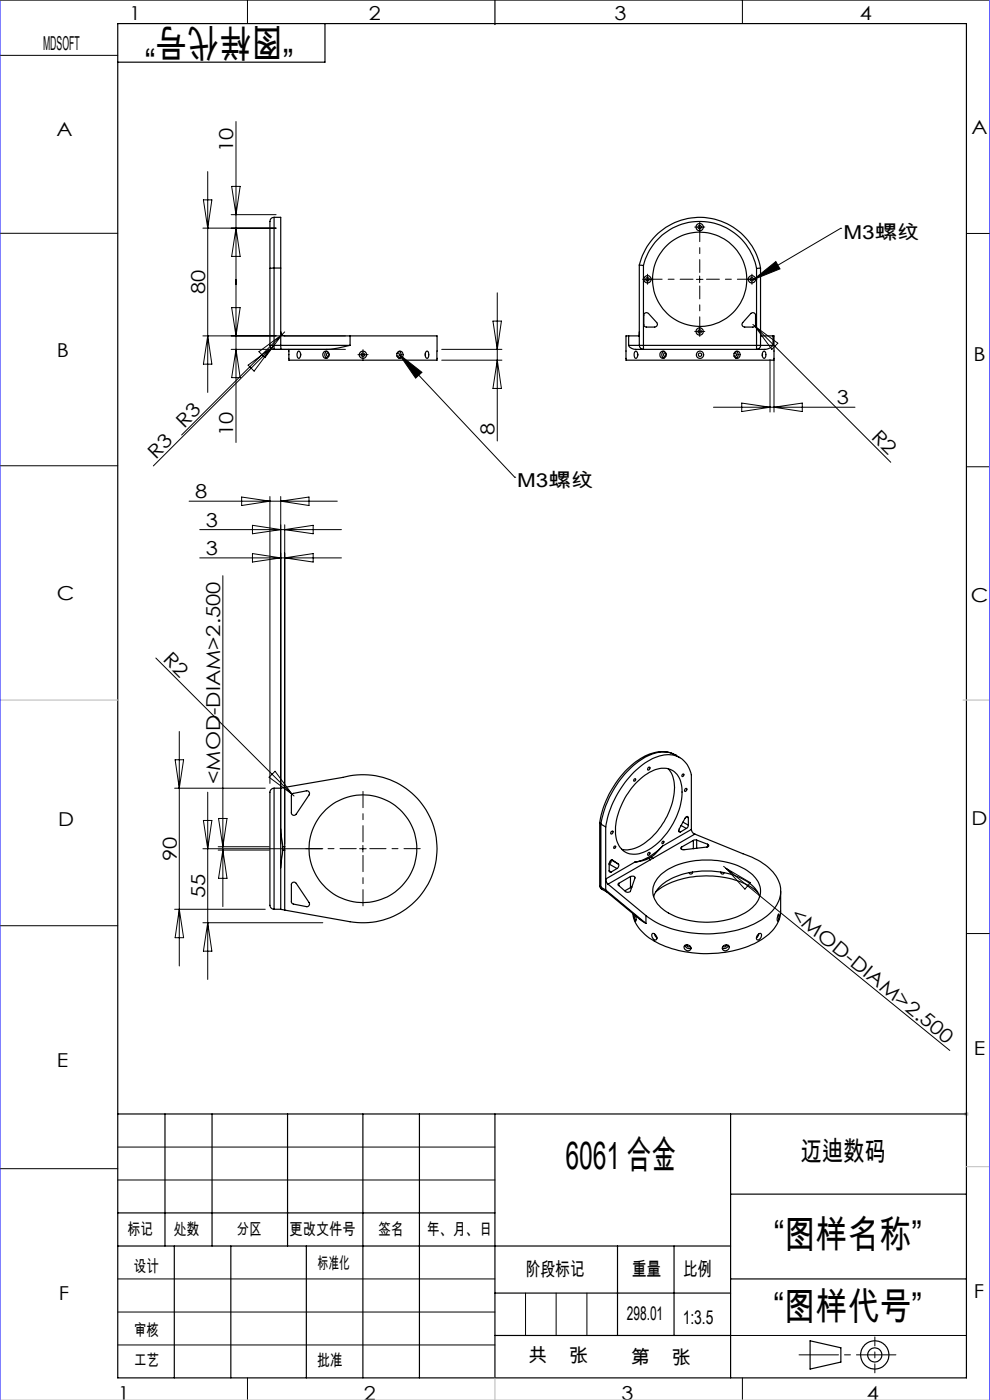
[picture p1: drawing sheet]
<svg xmlns="http://www.w3.org/2000/svg" width="210mm" height="297mm" viewBox="0 0 210 297" stroke-linecap="round" stroke-linejoin="round" font-family="sans-serif">
<g fill="none" stroke="#000" stroke-width=".21">
<path d="M0 0h210M0 11.7h25M52.5 0v5M157.5 0v5M44.1 36.4v46.9M49.1 39.5h1.8l-.8 6zM50.1 25.8v68.1M0 49.5h25M43 48.4h15.6M43.1 42.4h1.8l-.8 6zM49 45.5h9.6M50.1 48.4l.8 6h-1.8z"/>
<path d="M136.6 59.3h1.4M137.3 58.6v1.4M147.7 59.3h1.4M147.7 48.2h1.4M148.4 47.5v1.4M148.4 58.6v1.4M158.8 59.3h1.4M159.5 58.6v1.4M159.8 59.3l4.8-3.8 .9 1.5zM178.3 48.4h.1M178.3 48.4l-18.5 10.9M205 49.5h5"/>
<path d="M43 71.3h30.3M44.1 71.3l.8 6h-1.8zM49 74.1h24.3M49.1 65.3h1.8l-.8 6zM50.1 74.1l.8 6h-1.8zM52.6 77.5l4.9-3.6-3.6 4.8zM54.9 74.6l4.9-3.6-3.6 4.9zM57.5 73.9l-25 24.9M58.1 73.3l-.6 .6M60.4 70.4l-21.9 21.9M76.3 75.2h1.4M77 74.5v1.5"/>
<path d="M84.7 75.2l24.5 26M84.7 75.2l4.8 3.8-1.3 1.2zM93.7 76.4h12.8M93.7 74.1h12.8M104.6 68.1h1.8l-.9 6zM105.5 62.1v31.5M105.5 76.4l.9 6h-1.8zM147.7 70.3h1.4M148.4 69.6v1.4M159.7 68.8l.4 .4M160.1 69.2l28.8 28.9M160.1 69.2l4.9 3.6-1.3 1.3z"/>
<path d="M163.3 76.3v11.1M164.2 76.3v11.1M0 98.8h25M151.3 86.4h30.1M157.3 85.5l6 .9-6 .9zM164.2 86.4l6-.9v1.8zM205 99h5M40.1 106.3h31.4M42.4 118.4h30M42.4 112.4h30M51.3 105.4l6 .9-6 .9zM53.6 117.4l5.9 1-5.9 .8z"/>
<path d="M53.6 111.4l5.9 1-5.9 .8zM57.3 105.3v60.9M59.5 105.3v73.8M59.5 106.3l6-.9v1.8zM60.4 111.3v67.8M60.4 118.4l6-1v1.8zM60.4 112.4l6-1v1.8zM109.2 101.2h.1M33.1 139.6l28.8 28.9M47.3 122.1v70.2M38 155.2v49.7M37 167.2h19.3"/>
<path d="M37.1 161.2h1.8l-.9 6zM43.1 174.1h1.8l-.8 6zM44.1 168.1v39.7M46.3 179.6h10.8M46.4 173.6h1.8l-.9 6zM57.1 164.9l1.2-1.3 3.6 4.9zM61.9 168.5l.5 .4M77 179.3v1.5M0 196.4h25M37 192.9h19.3M38 192.9l.9 6h-1.8zM43 180.1h25.5"/>
<path d="M43 195.8h25.5M44.1 195.8l.8 6h-1.8zM46.3 180.3h10.8M47.3 180.3l.9 6h-1.8zM76.3 180.1h1.4M153.5 183.8l.5 .4M154 184.2l47.5 38.6M154 184.2l5.2 3.1-1.2 1.3zM205 198h5M0 247.9h25M25 243.3h80M25 250.3h80"/>
<path d="M25 278.3h80M25 271.3h80M111.5 274.3v9M118 274.3v9M124.5 274.3v9M25 285.3h80M52.5 292.3v4.7M155 283.3h50M157.5 292.3v4.7"/>
</g>
<g fill="none" stroke="#000" stroke-width=".25">
<path d="M25 5h180v287.3h-180zM68.9 5v8.2h-43.9M105 0v5.2M57.3 56.9v16.4M58.1 46.1a1.26 1.26 0 0 0-.8 1.7v9.1M58.1 56.9h-.8M58.1 46.1h1.4v10.8M58.1 46.1v10.8M58.1 56.9h1.4M58.1 56.9v16.4M59.5 56.9l.1 17.2M135.6 56.2a13.1 13.1 0 0 1 13.1-10.1 13.1 13.1 0 0 1 12.6 10.8"/>
<path d="M135.6 56.2l.9 .1M135.6 56.2v17.1M136.5 56.3a12.3 12.3 0 0 1 12.2-9.3 12.3 12.3 0 0 1 11.8 9.9M136.5 56.3v17M160.5 56.9v16.4M161.3 56.9h-.8M161.3 56.9v16.4M57.3 73.3h.8M57.3 73.3a.84 .84 0 0 0 .8 .8M58.1 73.3v.8M58.1 73.3h16.2M59.5 70.4a.84 .84 0 0 0 .9 .9h13.9"/>
<path d="M63.1 74.6l.3-.1a.92 .92 0 0 1-.1 1.5l-.3-.7zM63.7 75v.5M68.7 74.6a.72 .72 0 0 1 1.1 .7 .72 .72 0 0 1-1.1 .5l-.2-.2a.79 .79 0 0 1 .2-1zM69.4 74.5a.84 .84 0 0 0-.1 1.5M69.7 75a.32 .32 0 0 0-.5 .3 .32 .32 0 0 0 .5 .2M74.3 71.3h18.4v5.1h-31.4v-2.3M74.3 73.3l-4.2 .8h-12M74.3 71.3v2M84.2 75a.34 .34 0 0 1 .5 .2 .34 .34 0 0 1-.5 .3M84.6 74.5a.8 .8 0 0 1 .5 .8 .8 .8 0 0 1-.5 .7M90.2 75v.5M90.5 74.5h.1a1 1 0 0 1 0 1.5 1.06 1.06 0 0 1-.1-1.5z"/>
<path d="M133.3 73.3h.1a1.33 1.33 0 0 0 1.4 .8h27.4l1.1-.3 .7-.5M133.3 71.3h-.5v5.1h31.4v-5.1h-.2M133.3 73.3h2.3M133.3 71.3v2M134.8 74.5a.79 .79 0 0 1 .3 1.4l-.1 .1a.9 .9 0 0 1-.2-1.5zM135.3 75v.5M135.6 73.3a.73 .73 0 0 0 .9 .7v-.7M135.6 73.3h.9M135.6 70.4l-.1 .9h-2.2M136.5 73.3h24M136.7 66.5l.4-.2 .4 .2 1.8 1.9a.59 .59 0 0 1-.4 1h-1.8a.54 .54 0 0 1-.5-.6v-2.1zM140.2 74.6a.7 .7 0 0 1 1.1 .7 .7 .7 0 0 1-1.1 .5l-.2-.7z"/>
<path d="M140.9 74.5a.81 .81 0 0 0-.5 .7 .81 .81 0 0 0 .4 .8M141.3 75a.32 .32 0 0 0-.5 .3 .32 .32 0 0 0 .5 .2M155.7 75a.33 .33 0 0 1 .5 .2 .33 .33 0 0 1-.5 .3M155.9 74.6a.7 .7 0 0 1 1.1 .7 .7 .7 0 0 1-1.1 .5l-.2-.7zM156.1 74.5a.8 .8 0 0 1 .5 .8 .8 .8 0 0 1-.5 .7M159.3 66.5a.58 .58 0 0 1 .6-.1 .58 .58 0 0 1 .4 .5v1.9a.54 .54 0 0 1-.6 .6h-1.7a.57 .57 0 0 1-.5-.4 .57 .57 0 0 1 .1-.6zM160.5 73.3v.7a.7 .7 0 0 0 .8-.7M160.5 73.3h.8M161.3 70.4l.2 .9h2.5M161.3 73.3h2.7M161.7 75v.5M162 74.5h.1a.97 .97 0 0 1-.1 1.5 1.02 1.02 0 0 1 0-1.5z"/>
<path d="M164 71.3v2M58.1 167.2v25.7M58.1 167.2a1.13 1.13 0 0 0-.8 1.5v22.2a2.3 2.3 0 0 0 .3 1.8l.5 .2M58.1 167.2h1.4M59.5 167.2v25.7M59.5 175.9l.5 3.7M60 179.6v.7M60 179.6h.4M60.4 167l-.9 .2M60.4 179.6v.7M60.4 167l12.3-2.1a15.7 15.7 0 0 1 20 14.4 15.7 15.7 0 0 1-18.4 16.2l-13.9-2.4M60.4 167v12.6"/>
<path d="M61.9 168.5l.4-.2 2.7-.5a.56 .56 0 0 1 .6 .2 .56 .56 0 0 1-.1 .7l-2.7 4a.56 .56 0 0 1-.6 .2 .56 .56 0 0 1-.4-.5zM127.2 174.5v13.4M127.2 174.5l.3 .3M127.5 174.8l1 .6M127.5 174.8v13.4M128.5 175.4a20.6 20.6 0 0 1 9.9-14.5 5.8 5.8 0 0 1 6.5 .4 5.8 5.8 0 0 1 1.7 3.1v11.6M128.5 175.4v13.4M129.7 176.4l.2-.1a.29 .29 0 0 1 .1 .4 .29 .29 0 0 1-.5 .1zM130.3 179.5h.2a.28 .28 0 0 1 0 .3 .28 .28 0 0 1-.3 .1zM134.5 165.3l.2-.1a.23 .23 0 0 1 .1 .4 .23 .23 0 0 1-.4 0zM134.7 166.3a8.4 8.4 0 0 1 6.8-3.3 4.1 4.1 0 0 1 3.1 4 15.1 15.1 0 0 1-7.8 13.7 4 4 0 0 1-6.2-3.3 14.9 14.9 0 0 1 4.1-11.1zM137.6 162.8a.3 .3 0 0 1 .3 .4 .3 .3 0 0 1-.5 .1z"/>
<path d="M140.5 178.5h.2a.25 .25 0 0 1 0 .3 .25 .25 0 0 1-.3 .1zM140.5 179.5a10.6 10.6 0 0 1-5.8 3.4M140.5 179.5l-1.6 1.8-.8 .5M141.7 163.1a7.2 7.2 0 0 1 1 6.7 15.5 15.5 0 0 1-7.5 9.9 5.3 5.3 0 0 1-3.3 .5M143.2 160.2a6.7 6.7 0 0 0-6.9 .5 20.3 20.3 0 0 0-9.1 13.8M143.2 160.1h.1M143.2 160.1a6.5 6.5 0 0 0-6.3 .5 20.9 20.9 0 0 0-9.4 14.2M143.2 160.1l1 .6M144 176.2l.4 .3M144.5 175.1l1.1 .7M144.6 179.7v.5M144.8 164.2h.2a.28 .28 0 0 1 0 .4 .28 .28 0 0 1-.4 0z"/>
<path d="M144.9 174.4l1.1 .6M145.3 167.4l.1-.1a.3 .3 0 0 1 .3 .4 .3 .3 0 0 1-.5 .1zM145.6 175.8l-1.2 .7M145.6 173.2l.4 .3M146 175l-.1 .5-.3 .3M146 173.5a.36 .36 0 0 0-.4-.3 .36 .36 0 0 0-.3 .4l-1.2 2.3a.35 .35 0 0 0-.2 .4 .35 .35 0 0 0 .5 .2M146 173.5v1.5M146.6 176l.4 .7 .4 .2M146.6 176l-6.1 3.5M147.1 178.3l-2.5 1.4M147.1 178.3v1.8M147.4 176.9l10.2 4.2a12 12 0 0 1 7.5 5.6 6 6 0 0 1-2.1 7.4 21.2 21.2 0 0 1-14.9 3.9 19.9 19.9 0 0 1-11.1-3.8"/>
<path d="M147.4 176.9l-8.9 5.2M147.8 178.2l-.7 .1M147.8 178.2l2.3 .9M147.8 178.2v1.7M150.1 179.1a.32 .32 0 0 1 .2 .4 .32 .32 0 0 1-.4 .2l-4.8 .6a.39 .39 0 0 1-.5-.1 .39 .39 0 0 1 0-.5M150.1 179.1v.6M58.1 192.9h1.4M59.5 192.9l.9 .2M60 180.3l-.5 3.8M60 180.3h.4M60.4 180.3v12.8M61.9 187.4l.4-.3 .5 .3 2.7 4a.56 .56 0 0 1 .1 .7 .56 .56 0 0 1-.6 .2l-2.7-.5-.4-.2z"/>
<path d="M127.2 187.9l.1 .4 .3 .3M127.2 187.9l.3 .3M127.5 188.2l.1 .4M127.5 188.2l1 .6M127.6 188.6l1.1 .6M128.5 188.8l.1 .4 7.4 6.1 1 .6M128.5 188.8l8.5 7.1M129 187.6l8 6.6M129.2 184.7l.2 .3h.2M129.2 183.3h.1M129.2 184.7l.4 .3M129.3 183.3l1.6 1"/>
<path d="M129.9 182.5h.1M129.9 182.5a.69 .69 0 0 0-.7 .7v1.5M129.9 182.5l1.3 .8M130.9 184.3l-1.3 .7M131.2 183.3a.71 .71 0 0 1-.3 1M131.2 183.3l-1.6-.8v.5l-.3 .3M131.3 187.4v.5M133.7 185.9a.62 .62 0 0 1 1 .4l-1 2.7a.74 .74 0 0 1-1 .2l-1.6-1.4v-.3l.2-.1M133.7 185.9l-2.4 1.5M133.7 185.9v2.4M133.7 188.3l-1.2 .7M134.1 188.2l-.4 .1"/>
<path d="M134.5 194.1a1.17 1.17 0 0 0 .4 1.3l-.1-1.1M134.7 182.9l-6.2 3.6 .2 .8 .3 .3M137 194.2v1.7M137.4 181l.3-.2a.29 .29 0 0 1 .1 .4 .29 .29 0 0 1-.4 .1zM137.7 182.1l-1.4 .5-1.6 .3M137.7 182.1l.3 .3M138 182.4l-9 5.2M138.1 181.8l-.4 .3M138.1 181.8l.4 .3M138.3 198.1a.79 .79 0 0 1 .9 .4 .79 .79 0 0 1-.1 .9 1 1 0 0 1-.8-1.3zM138.5 182.1l-.5 .3M138.6 190.2a8.2 8.2 0 0 1 5.9-4.6 17.6 17.6 0 0 1 14.4 1.7 5.8 5.8 0 0 1 2.2 2.9"/>
<path d="M138.9 198.2l.4 .8M139.1 189.2a18.4 18.4 0 0 1 14.9-3 14.5 14.5 0 0 1 6.7 3M140.2 185.6a16.2 16.2 0 0 1 12.7-2.9 11.4 11.4 0 0 1 7.6 3.9 4.3 4.3 0 0 1-1.3 6.2 16.8 16.8 0 0 1-13.5 2.4 9.6 9.6 0 0 1-6.8-4.5 4.3 4.3 0 0 1 1.3-5.1zM146.9 185a.34 .34 0 0 1-.3 .4 .34 .34 0 0 1-.4-.3M152.9 185a.34 .34 0 0 0 .3 .4 .34 .34 0 0 0 .4-.3M160.7 198.4l.5-.4a.66 .66 0 0 1 .4 .7 .66 .66 0 0 1-.5 .5l-.3 .2-.3-.1zM160.9 198.2l-.5 .8M165.1 193.9l.1 .5-.2 1a1.41 1.41 0 0 1 .1-1.5zM165.6 189.1v4.1a7.7 7.7 0 0 1-4.5 6.4 24.4 24.4 0 0 1-22.3 0 8.3 8.3 0 0 1-4.6-5.8M145.2 200.6a.76 .76 0 0 1 1 0 .76 .76 0 0 1 .2 .9 .79 .79 0 0 1-.9 0 .79 .79 0 0 1-.3-.9zM145.3 200.6a.87 .87 0 0 0 1.3 .5M145.7 200.4a.35 .35 0 0 0 .2 .4 .35 .35 0 0 0 .5-.1"/>
<path d="M153.5 200.6a.65 .65 0 0 1 .9-.1 .65 .65 0 0 1 .2 .9 .67 .67 0 0 1-.9 .3 .67 .67 0 0 1-.4-.9zM154.1 200.4a.35 .35 0 0 1-.2 .5 .35 .35 0 0 1-.5-.2M154.5 200.6a.87 .87 0 0 1-1.3 .5M25 236.3h180M35 236.3v28M45 236.3v28M61 236.3v28M77 236.3v56M89 236.3v56M105 236.3v56M155 236.3v56M25 257.3h80"/>
<path d="M155 253.3h50M25 264.3h130M37 264.3v28M49 264.3v28M65 264.3v28M105 274.3h50M131 264.3v19M143 264.3v19M155 271.3h50M105 283.3h50M171.8 284.4l6.6 1.5v3.1l-6.6 1.4z"/>
<circle cx="137.3" cy="59.2" r=".36"/>
<circle cx="137.4" cy="59.3" r=".76"/>
<circle cx="148.4" cy="48.2" r=".36"/>
<circle cx="148.4" cy="48.2" r=".78"/>
<circle cx="148.4" cy="59.3" r="10"/>
<circle cx="159.5" cy="59.2" r=".36"/>
<circle cx="159.5" cy="59.3" r=".77"/>
<circle cx="77" cy="75.3" r=".36"/>
<circle cx="77" cy="75.3" r=".77"/>
<circle cx="84.8" cy="75.3" r=".72"/>
<circle cx="148.4" cy="70.3" r=".36"/>
<circle cx="148.4" cy="70.3" r=".77"/>
<circle cx="148.5" cy="75.3" r=".36"/>
<circle cx="148.5" cy="75.3" r=".78"/>
<circle cx="77" cy="180.1" r="11.4"/>
<circle cx="185.5" cy="287.4" r="3"/>
<circle cx="185.6" cy="287.4" r="1.5"/>
</g>
<path d="M204.5 236.3h1M204.6 236l.8 .7M205 235.8v1M205.4 236l-.8 .7M205 247.5h5M0 297h210" fill="none" stroke="#c0c0c0" stroke-width=".21"/>
<path d="M77 178.6v-10.7M75.6 180h-10.7M77 181.5v10.7M78.4 180h10.7" fill="none" stroke="#000" stroke-width=".21" stroke-dasharray="30.5 1.3 1.3 1.3" stroke-dashoffset="27"/>
<g fill="none" stroke="#000" stroke-width=".21" stroke-dasharray="30.5 1.3 1.3 1.3">
<path d="M136.6 59.2h-.3M137.4 58.5v-.3M137.4 60v.3M138.1 59.2h.3M147.7 48.2h-.3M148.4 47.5v-.4M148.4 48.9v.3M149.1 48.2h.4M158.8 59.2h-.4M159.5 58.5v-.3M159.5 60v.3M160.2 59.2h.4"/>
<path d="M76.3 75.2h-.4M77 74.5v-.3M77 76v.3M77.7 75.2h.4M147.7 70.3h-.3M148.4 69.6v-.4M148.4 71v.4M149.1 70.3h.4"/>
</g>
<path d="M147 59.2h-9.3M148.4 57.8v-9.3M149.9 59.2h9.2M148.4 60.7v9.3" fill="none" stroke="#000" stroke-width=".21" stroke-dasharray="30.5 1.3 1.3 1.3" stroke-dashoffset="27.7"/>
<path d="M169.5 287.4h20.5" fill="none" stroke="#000" stroke-width=".21" stroke-dasharray="30.5 1.3 1.3 1.3" stroke-dashoffset="22.1"/>
<path d="M185.6 283.6v7.6" fill="none" stroke="#000" stroke-width=".21" stroke-dasharray="30.5 1.3 1.3 1.3" stroke-dashoffset="28.6"/>
<path d="M0 148.5h25M204.3 148.5h5.7M105 292.3v4.7" fill="none" stroke="#c0c0c0" stroke-width=".25"/>
<path d="M0 0v297M210 0v297" fill="none" stroke="#00f" stroke-width=".21"/>
<path d="M84.7 75.2l4.8 3.8-1.3 1.2zM159.8 59.3l4.8-3.8 .9 1.5z" fill="#000"/>
<g font-size="8.1">
<text x="62.2" y="6.1" transform="rotate(-180 62.2 6.1)">“图样代号”</text>
<text x="119.9" y="247.9">6061 合金</text>
<text x="164.2" y="264.7">“图样名称”</text>
<text x="164.1" y="279.9">“图样代号”</text>
</g>
<text font-size="5.8" x="169.9" y="246.3">迈迪数码</text>
<g font-size="4.1">
<text x="27.5" y="4.3">1</text>
<text x="78.3" y="4.3">2</text>
<text x="130.3" y="4.3">3</text>
<text x="182.4" y="4.3">4</text>
<text x="9.1" y="10.5">MDSOFT</text>
<text x="12" y="28.8">A</text>
<text x="206.1" y="28.4">A</text>
<text x="49.5" y="32.2" transform="rotate(-90 49.5 32.2)">10</text>
<text x="178.9" y="50.6">M3螺纹</text>
<text x="43.5" y="62.4" transform="rotate(-90 43.5 62.4)">80</text>
<text x="12.1" y="75.8">B</text>
<text x="206.5" y="76.5">B</text>
<text x="177.5" y="85.8">3</text>
<text x="39.1" y="90.9" transform="rotate(-45 39.1 90.9)">R3</text>
<text x="49.5" y="92.6" transform="rotate(-90 49.5 92.6)">10</text>
<text x="104.9" y="92.3" transform="rotate(-90 104.9 92.3)">8</text>
<text x="184.6" y="92.9" transform="rotate(45 184.6 92.9)">R2</text>
<text x="33.1" y="97.5" transform="rotate(-45 33.1 97.5)">R3</text>
<text x="41.4" y="105.8">8</text>
<text x="109.7" y="103.4">M3螺纹</text>
<text x="43.7" y="111.8">3</text>
<text x="43.7" y="117.8">3</text>
<text x="12" y="127.4">C</text>
<text x="205.9" y="127.7">C</text>
<text x="34.4" y="140.1" transform="rotate(45 34.4 140.1)">R2</text>
<text x="46.7" y="166.3" transform="rotate(-90 46.7 166.3)">&lt;MOD-DIAM&gt;2.500</text>
<text x="12.3" y="175.3">D</text>
<text x="206.1" y="175.1">D</text>
<text x="37.5" y="182.6" transform="rotate(-90 37.5 182.6)">90</text>
<text x="43.5" y="190.5" transform="rotate(-90 43.5 190.5)">55</text>
<text x="167.5" y="194.5" transform="rotate(39 167.5 194.5)">&lt;MOD-DIAM&gt;2.500</text>
<text x="12" y="226.5">E</text>
<text x="206.6" y="223.9">E</text>
<text x="12.5" y="275.7">F</text>
<text x="111.5" y="270.7">阶段标记</text>
<text x="134" y="270.7">重量</text>
<text x="144.9" y="270.7">比例</text>
<text x="206.6" y="275.3">F</text>
<text x="133" y="279.9">298.01</text>
<text x="144.8" y="280.8">1:3.5</text>
<text x="112.1" y="288.9">共</text>
<text x="120.7" y="288.9">张</text>
<text x="133.8" y="289.3">第</text>
<text x="142.5" y="289.3">张</text>
<text x="25.1" y="297">1</text>
<text x="77.2" y="297">2</text>
<text x="131.9" y="297">3</text>
<text x="183.8" y="297">4</text>
</g>
<g font-size="3.5">
<text x="27.1" y="262">标记</text>
<text x="36.9" y="262">处数</text>
<text x="50.2" y="262">分区</text>
<text x="61.4" y="262">更改文件号</text>
<text x="80.3" y="262">签名</text>
<text x="90.5" y="262">年、月、日</text>
<text x="28.4" y="269.8">设计</text>
<text x="67.4" y="269.2">标准化</text>
<text x="28.5" y="283.4">审核</text>
<text x="28.5" y="289.7">工艺</text>
<text x="67.3" y="289.7">批准</text>
</g>
</svg>
